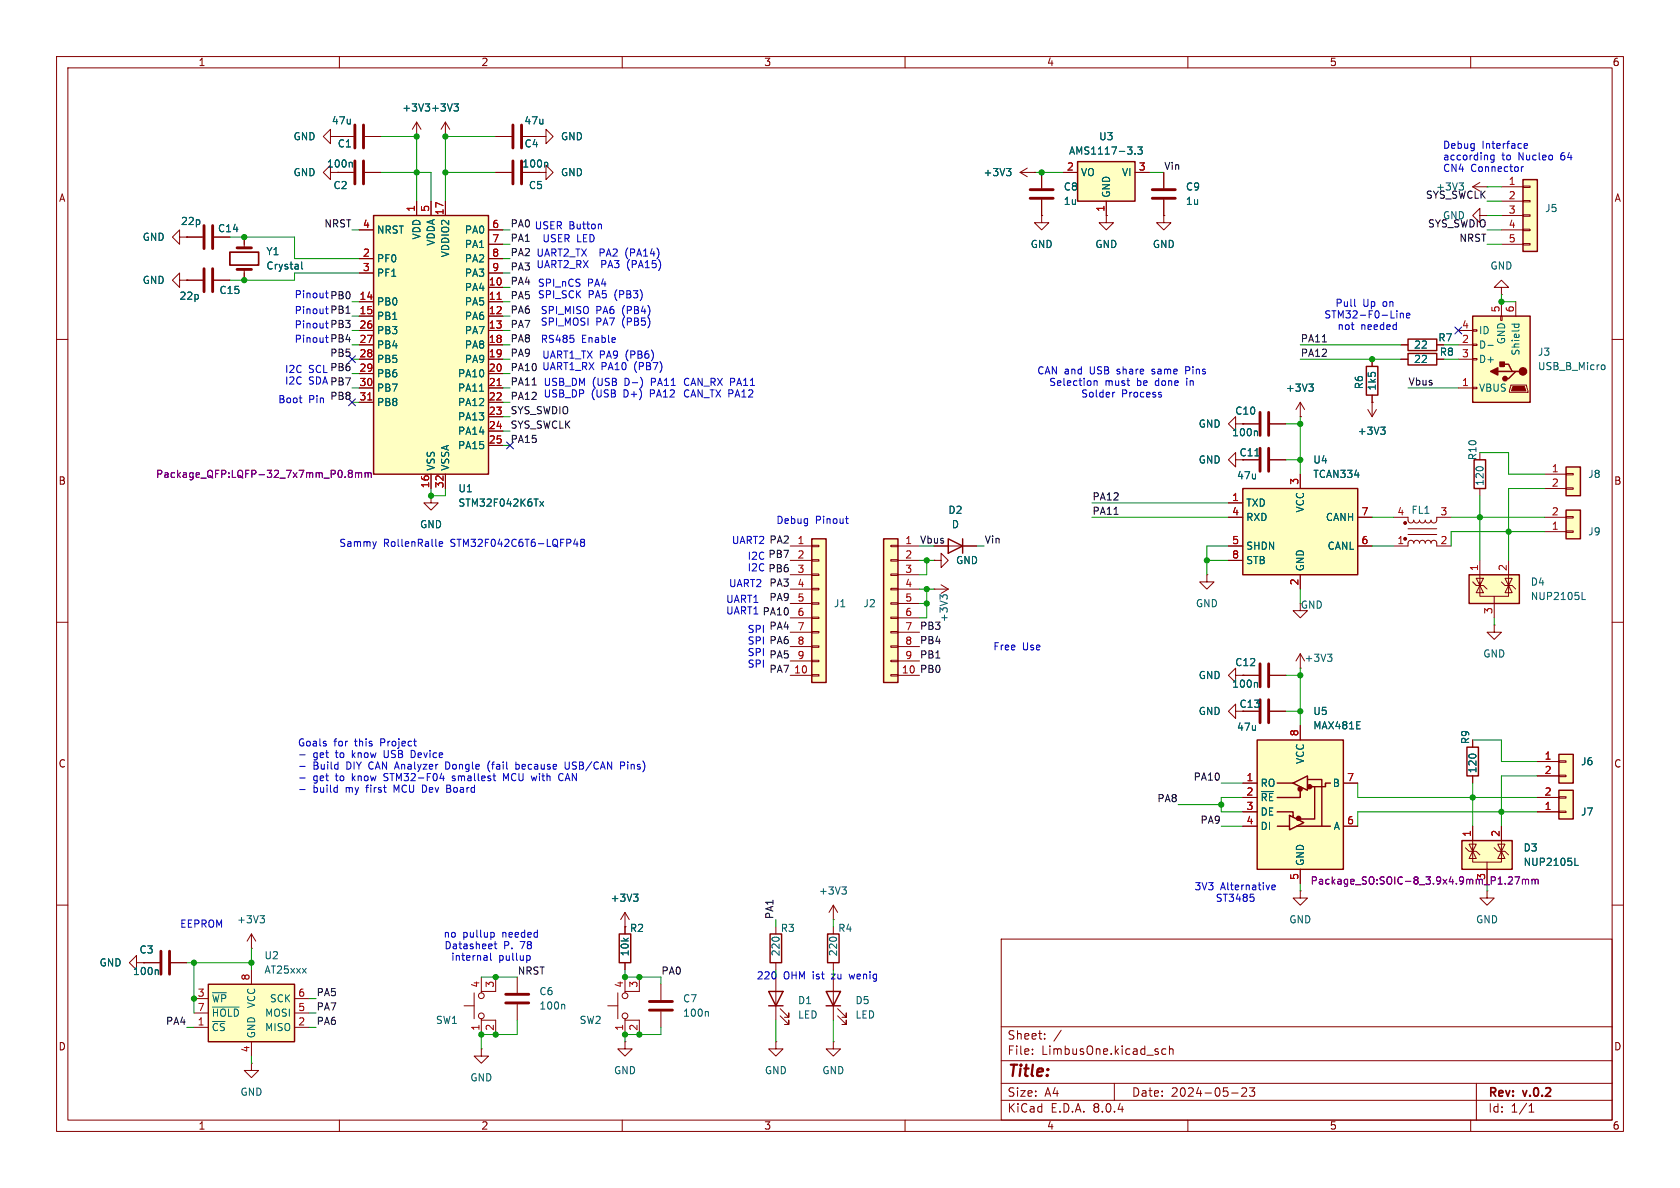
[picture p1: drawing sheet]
<svg xmlns="http://www.w3.org/2000/svg" width="297mm" height="210mm" viewBox="0 0 297 210" stroke-linecap="round" stroke-linejoin="round" font-family="sans-serif">
<g fill="none" stroke="#840000" stroke-width=".18">
<path d="M10 10h277v190h-277zM12 12h273v186h-273zM60 10v2M110 10v2M160 10v2M210 10v2M260 10v2M59.7 24.1h2.8M64.5 24.1h2.8M10 60h2M285 60h2M242.6 63.5v1.3"/>
<path d="M242.6 69.9v1.2M10 110h2M165.1 104.1h.1M165.1 104.1h2.5M166.4 103.4l1.2 .7M167.6 104.1l-1.2 .8M218.4 119.4v1.3l-1.2-1.3 1.2-1.3v1.3h1.3M219.7 119.4h.1M229.9 106.7v1.3h1.2l-1.2 1.2-1.3-1.2h1.3M285 110h2M218.4 125.7v1.3l-1.2-1.3 1.2-1.2v1.2h1.3M224.5 125.7h2.8"/>
<path d="M260.3 137.2v1.2M10 160h2M262.9 157.5v1.3h1.3l-1.3 1.2-1.3-1.2h1.3M285 160h2M110.5 163.8h.1M110.5 161.3l-.8 1.3M110.5 161.3v2.5M110.5 161.3l.8 1.3M177 166h108v32h-108zM60 198v2M110 198v2M160 198v2"/>
<path d="M177 194.5h108M177 191.5h108M177 187.5h108M177 181.5h108M182.5 186.3v.1M182.5 185.5v.1M184.7 183.6v.1M184.7 182.8v.1M187.6 182.1l-1.3 2M197 191.5v3M206.1 185.5l-.4-.1-.3 .3v.4l.1 .2h.6M206.7 185.5l.3-.1 .3 .1 .1 .9"/>
<path d="M206.7 184.9v1.5M210 198v2M217.7 193.2h1.2M219.5 192.4l.6-.1 .2 .1 .1 .3-.9 1.1h.9M220.9 192.3h.9l-.5 .6 .4 .1v.7l-.2 .1h-.4l-.2-.1M260 198v2M261 191.5v6.5M270.3 196.6h.9M270.3 195.5l.4-.4v1.5"/>
</g>
<path d="M166.7 105.6l-.5-.5v.8M166.7 105.4l.2-.3h.3l.3 .3M112 158.1h.8l-.4 .4M112.5 158.5l.3 .3v.3l-.3 .2" fill="none" stroke="#006464" stroke-width=".18"/>
<path d="M62.7 22.1v4.1M64.3 22.1v4.1M222.8 123.7v4.1M224.3 123.7v4.1" fill="none" stroke="#840000" stroke-width=".51"/>
<path d="M241.6 64.8h2v5.1h-2zM259.3 132.1h2.1v5.1h-2.1z" fill="none" stroke="#840000" stroke-width=".25"/>
<path d="M258.4 148.6h8.9v5.1h-8.9z" fill="#ffffc2"/>
<path d="M258.4 148.6h8.9v5.1h-8.9z" fill="none" stroke="#840000" stroke-width=".25"/>
<g fill="none" stroke="#840000" stroke-width=".18">
<path d="M58.4 24.1v-1.2l-1.3 1.2 1.3 1.3v-1.3h1.3M59.7 24.1h.1M76.2 87.6v1.3h1.3l-1.3 1.3-1.3-1.3h1.3M76.2 87.6h.1M259.1 149.9l.6 .6h1.3l.6 .6M260.3 150.5v1.9h5.1v-1.9M260.3 150.5l.7 1.3h-1.3zM260.3 149.9v.6l.7-1.3h-1.3l.6 1.3M260.3 146.1v4.4M262.9 152.4v3.8M264.2 149.9l.6 .6h1.3l.6 .6M264.8 149.2h1.3l-.7 1.3z"/>
<path d="M265.4 150.5l.7 1.3h-1.3zM265.4 146.1v4.4"/>
</g>
<path d="M278.4 153h.6" fill="none" stroke="#006464" stroke-width=".18"/>
<path d="M156.2 95.3h2.5v25.4h-2.5z" fill="#ffffc2"/>
<g fill="none" stroke="#840000" stroke-width=".18">
<path d="M260.3 33l1.3 .8M260.3 33h2.6M261.6 32.3l-1.3 .7M262.9 33h.1M31.7 41.9v-1.3l-1.2 1.3 1.2 1.3v-1.3h1.3M31.7 49.5v-1.2l-1.2 1.2 1.2 1.3v-1.3h1.3M33 41.9h.1M33 49.5h.1M157.5 98.9h1.2v.3h-1.2zM157.5 96.4h1.2v.2h-1.2zM158.7 96.5h3.9M158.7 99.1h3.9"/>
<path d="M157.5 119.3h1.2v.2h-1.2zM157.5 116.7h1.2v.3h-1.2zM157.5 114.2h1.2v.2h-1.2zM157.5 111.6h1.2v.3h-1.2zM157.5 109.1h1.2v.2h-1.2zM157.5 106.6h1.2v.2h-1.2zM157.5 104h1.2v.3h-1.2zM157.5 101.5h1.2v.2h-1.2zM158.7 119.4h3.9M158.7 101.6h3.9M158.7 104.1h3.9M158.7 106.7h3.9"/>
<path d="M158.7 109.2h3.9M158.7 111.8h3.9M158.7 114.3h3.9M158.7 116.8h3.9M82 177.8h1.8M83.8 175.5v4.6M85.1 172.7v2.6M87.6 172.7v2.6h-2.5v.2M85.1 180.1v.2h2.5v2.6M85.1 180.3v2.6"/>
<circle cx="85.1" cy="179.6" r=".51"/>
<circle cx="85.1" cy="176" r=".51"/>
</g>
<path d="M156.2 95.3h2.5v25.4h-2.5z" fill="none" stroke="#840000" stroke-width=".25"/>
<path d="M257.9 32.3h.8l-.4 .5M258.5 32.8l.2 .3v.3" fill="none" stroke="#006464" stroke-width=".18"/>
<path d="M260.3 55.9h10.2v15.2h-10.2z" fill="#ffffc2"/>
<path d="M260.3 55.9h10.2v15.2h-10.2zM264.8 65.7h2.5M265.4 64.4h1.3l.6 1.3h.7M268.6 65.7h-.6l-1.3 1.2h-.6" fill="none" stroke="#840000" stroke-width=".25"/>
<g fill="#840000" stroke="#840000" stroke-width=".25">
<path d="M263.5 65.7l1.3-.7v1.3z"/>
<path d="M265.2 64h.7v.8h-.7z"/>
<circle cx="269.2" cy="65.7" r=".63"/>
<circle cx="266.1" cy="66.9" r=".38"/>
</g>
<g fill="none" stroke="#840000" stroke-width=".18">
<path d="M257.8 58.4h2.5M260.3 58.3h.8v.2h-.8zM265.3 55.9h.3v.7h-.3zM265.4 50.8h1.3l-1.3-1.3-1.2 1.3h1.2v1.3M265.4 52.1h.1M265.4 53.3v2.6M268 53.3v2.6M257.8 68.6h2.5M257.8 61h2.5M257.8 63.5h2.5M260.3 60.8h.8v.3h-.8zM260.3 63.4h.8v.2h-.8z"/>
<path d="M260.3 68.5h.8v.2h-.8zM267.1 68.1h2.8l.2 1.2h-3.3z"/>
</g>
<path d="M267.5 68.3h2l.2 .8h-2.5z" fill="#840000" stroke="#840000" stroke-width=".18"/>
<path d="M267.3 57.3h1.2M267.8 57.3l-.1 .4M268.5 57.3v.4M263 61.1h1M283.3 64.5l.3 .1 .1 .1v.5l-.4 .1" fill="none" stroke="#006464" stroke-width=".18"/>
<path d="M222.2 130.8h15.3v22.9h-15.3z" fill="#ffffc2"/>
<g fill="none" stroke="#840000" stroke-width=".25">
<path d="M248.9 62.5h5.1v2h-5.1zM222.2 130.8h15.3v22.9h-15.3zM225.8 138.4h2.8M228.6 138.4l2.5-1.2v2.5zM229.9 139.7v1.3h-4.1M231.1 137.8h2.6v8.3M232.4 139.1v5.7h-2.5M235.2 138.4h-.9v.7h-2.5M225.8 143.5h2.8v.6M225.8 146.1h2.2M228 144.1l2.5 1.3-2.5 1.3zM228.6 144.2v.2"/>
<path d="M229.2 146.1h6"/>
</g>
<g fill="#840000" stroke="#840000" stroke-width=".25">
<circle cx="229.6" cy="144.7" r=".36"/>
<circle cx="229.8" cy="139.5" r=".36"/>
<circle cx="231.5" cy="139.1" r=".36"/>
</g>
<g fill="none" stroke="#840000" stroke-width=".18">
<path d="M261.6 38.1v-1.3l-1.3 1.3 1.3 1.3v-1.3h1.3M262.9 38.1h.1M247.6 63.5h1.3M219.7 138.4h2.5M229.9 128.3v2.5M231.1 137.8h.1M237.5 138.4h2.5M219.7 141h2.5M219.7 143.5h2.5M219.7 146.1h2.5M229.9 153.7v2.5M237.5 146.1h2.5"/>
<path d="M44.4 167.6h.1M44.4 165.1l-.7 1.3M44.4 165.1v2.5M44.4 165.1l.8 1.3"/>
</g>
<path d="M267.1 155l.3 .3-.1 .3-.7 .7h.8M267.8 155h.9l-.6 1.3M269.1 155.4v.9M269.1 155.6l.4-.2 .2 .2M269.7 155.6l.2-.2 .3 .1v.8M269.7 155.6v.7M270.8 155.6l.4-.2 .2 .2M270.8 155.4v.9M271.4 155.6l.2-.2 .3 .1v.8M271.4 155.6v.7" fill="none" stroke="#840084" stroke-width=".18"/>
<path d="M46 161.9h.7l-.4 .5M46.5 162.4l.2 .2v.3l-.2 .2" fill="none" stroke="#006464" stroke-width=".18"/>
<path d="M36.8 174h15.3v10.2h-15.3z" fill="#ffffc2"/>
<path d="M36.8 174h15.3v10.2h-15.3z" fill="none" stroke="#840000" stroke-width=".25"/>
<path d="M34.3 176.5h2.5M34.3 179.1h2.5M44.4 171.5v2.5M52.1 176.5h2.5M52.1 179.1h2.5M34.3 181.6h2.5M44.4 184.2v2.5M52.1 181.6h2.5" fill="none" stroke="#840000" stroke-width=".18"/>
<path d="M37.6 175.5h2.4M37.6 178h4.7" fill="none" stroke="#006464" stroke-width=".18"/>
<path d="M259.7 101.6h8.9v5.1h-8.9z" fill="#ffffc2"/>
<path d="M248.9 59.9h5.1v2.1h-5.1zM259.7 101.6h8.9v5.1h-8.9z" fill="none" stroke="#840000" stroke-width=".25"/>
<g fill="none" stroke="#840000" stroke-width=".18">
<path d="M73.7 24.1h.1M73.7 21.6l-.8 1.3M73.7 21.6v2.5M73.7 21.6l.7 1.3M78.7 24.1h.1M78.7 21.6l.8 1.3M78.7 21.6v2.5M78.7 21.6l-.7 1.3M87.6 30.5h2.8M92.5 30.5h2.7M95.2 24.1h1.3v1.3l1.3-1.3-1.3-1.2v1.2M95.2 24.1h.1"/>
<path d="M95.2 30.5h1.3v1.3l1.3-1.3-1.3-1.3v1.3M95.2 30.5h.1M229.9 73.7h.1M229.9 71.1v2.6M229.9 71.1l-.8 1.3M229.9 71.1l.7 1.3M247.6 61h1.3M246.4 91.4h2.5l.1 .8 .4 .3 .4-.2 .1-.4 .2 .4 .3 .1 .4-.1 .2-.4 .1 .4 .3 .1 .4-.1 .2-.4 .1 .3 .2 .2h.5l.2-.5 .2 .4 .4 .1 .4-.2v-.8h2.5M248.9 93.5h5.1M248.9 94.5h5.1M254 96l-.2-.3-.3-.2-.3 .1-.2 .4-.1-.3-.3-.2-.5 .1-.1 .4-.1-.3-.3-.2-.4 .1-.2 .4-.2-.4-.4-.1-.3 .2-.2 .3-.1-.3-.4-.2-.4 .3-.1 .7h-2.5M254 96.5h2.5"/>
<path d="M261.6 99.1v4.4M266.7 99.1v4.4M213.4 101.6v1.3h1.2l-1.2 1.2-1.3-1.2h1.3M213.4 101.6h.1M219.7 119.4h2.8M224.5 119.4h2.8M229.9 118.1h.1M229.9 115.6l-.8 1.2M229.9 115.6v2.5M229.9 115.6l.7 1.2M260.3 102.9l.7 .6h1.3l.6 .6M261.6 103.5v1.9h5.1v-1.9"/>
<path d="M261.6 103.5l.7 1.3h-1.3zM261.6 102.9v.6l.7-1.3h-1.3l.6 1.3M264.2 110.5v1.3h1.2l-1.2 1.2-1.3-1.2h1.3M264.2 110.5h.1M264.2 105.4v3.8M265.4 102.9l.7 .6h1.2l.7 .6M266.1 102.2h1.2l-.6 1.3zM266.7 103.5l.6 1.3h-1.2z"/>
</g>
<path d="M80.3 18.4h.7l-.4 .4M80.8 18.8l.2 .3v.3l-.2 .2M96.6 28.7l.2 .2v.6M231.4 67.9h.8l-.5 .5M231.9 68.4l.3 .2v.3l-.3 .3M234.7 115.6h.8l-.5 .5M235.2 116.1l.3 .3v.3l-.3 .2M279.7 106h.6M222.1 120.6l.2 .2v.7" fill="none" stroke="#006464" stroke-width=".18"/>
<path d="M90.7 28.4v4.1M92.2 28.4v4.1M222.8 117.3v4.1M224.3 117.3v4.1" fill="none" stroke="#840000" stroke-width=".51"/>
<g fill="#840000" stroke="#840000" stroke-width=".18">
<circle cx="248.4" cy="95.2" r=".25"/>
<circle cx="248.4" cy="92.5" r=".25"/>
</g>
<path d="M276.9 90.2h2.5v5.1h-2.5z" fill="#ffffc2"/>
<path d="M273 94h3.9M273 91.4h3.9M276.9 91.3h1.2v.3h-1.2zM276.9 93.9h1.2v.2h-1.2z" fill="none" stroke="#840000" stroke-width=".18"/>
<path d="M276.9 90.2h2.5v5.1h-2.5z" fill="none" stroke="#840000" stroke-width=".25"/>
<path d="M276.9 82.6h2.5v5h-2.5z" fill="#ffffc2"/>
<g fill="none" stroke="#840000" stroke-width=".18">
<path d="M58.4 30.5v-1.3l-1.3 1.3 1.3 1.3v-1.3h1.3M59.7 30.5h.1M59.7 30.5h2.8M64.5 30.5h2.8M87.6 24.1h2.8M92.5 24.1h2.7M180.3 30.5h2.6M180.3 30.5l1.3 .7M181.6 29.7l-1.3 .8M182.9 30.5h.1M184.1 38.1v1.3h1.3l-1.3 1.2-1.2-1.2h1.2M184.1 38.1h.1"/>
<path d="M218.4 74.9v1.3l-1.2-1.3 1.2-1.2v1.2h1.3M219.7 74.9h.1M219.7 74.9h2.8M224.5 74.9h2.8M165.1 99.1h1.3v-1.3l1.2 1.3-1.2 1.2v-1.2M165.1 99.1h.1M218.4 81.3v1.3l-1.2-1.3 1.2-1.3v1.3h1.3M224.5 81.3h2.8M273 83.8h3.9M273 86.4h3.9M276.9 86.2h1.2v.3h-1.2zM276.9 83.7h1.2v.2h-1.2z"/>
<path d="M137.2 163.8v1.3M137.2 170.2v1.3M147.3 162.6h.1M147.3 160l-.7 1.3M147.3 160v2.6M147.3 163.8v1.3M147.3 170.2v1.3M147.3 160l.8 1.3"/>
</g>
<path d="M276.9 82.6h2.5v5h-2.5zM136.1 165.1h2.1v5.1h-2.1zM146.3 165.1h2v5.1h-2z" fill="none" stroke="#840000" stroke-width=".25"/>
<path d="M62.7 28.4v4.1M64.3 28.4v4.1M90.7 22.1v4.1M92.2 22.1v4.1M222.8 72.9v4.1M222.8 79.2v4.1M224.3 72.9v4.1M224.3 79.2v4.1" fill="none" stroke="#840000" stroke-width=".51"/>
<path d="M62.1 28.7l.2 .2v.6M177.9 29.8h.8l-.4 .5M178.5 30.3l.2 .2v.3l-.2 .3M222.1 76.2l.2 .2v.6M221.9 80.6h.7M148.8 156.8h.8l-.4 .5M149.4 157.3l.2 .2v.3l-.2 .3" fill="none" stroke="#006464" stroke-width=".18"/>
<path d="M143.5 95.3h2.5v25.4h-2.5z" fill="#ffffc2"/>
<g fill="none" stroke="#840000" stroke-width=".18">
<path d="M184.1 30.5v2.8M184.1 35.3v2.8M195.6 38.1v1.3h1.2l-1.2 1.2-1.3-1.2h1.3M195.6 38.1h.1M205.7 38.1v1.3h1.3l-1.3 1.2-1.2-1.2h1.2M205.7 38.1h.1M205.7 30.5v2.8M205.7 35.3v2.8M139.7 96.5h3.8M139.7 99.1h3.8M143.5 98.9h1.3v.3h-1.3zM143.5 96.4h1.3v.2h-1.3z"/>
<path d="M139.7 119.4h3.8M139.7 101.6h3.8M139.7 104.1h3.8M139.7 106.7h3.8M139.7 109.2h3.8M139.7 111.8h3.8M139.7 114.3h3.8M139.7 116.8h3.8M143.5 119.3h1.3v.2h-1.3zM143.5 116.7h1.3v.3h-1.3zM143.5 114.2h1.3v.2h-1.3zM143.5 111.6h1.3v.3h-1.3z"/>
<path d="M143.5 109.1h1.3v.2h-1.3zM143.5 106.6h1.3v.2h-1.3zM143.5 104h1.3v.3h-1.3zM143.5 101.5h1.3v.2h-1.3z"/>
</g>
<path d="M143.5 95.3h2.5v25.4h-2.5z" fill="none" stroke="#840000" stroke-width=".25"/>
<path d="M182.1 35.1h4.1M182.1 33.5h4.1M203.7 35.1h4.1M203.7 33.5h4.1" fill="none" stroke="#840000" stroke-width=".51"/>
<path d="M190.5 28.6h10.2v7h-10.2z" fill="#ffffc2"/>
<path d="M190.5 28.6h10.2v7h-10.2z" fill="none" stroke="#840000" stroke-width=".25"/>
<path d="M188 30.5h2.5M195.6 35.6v2.5M200.7 30.5h2.5M24.1 170.2v1.3l-1.2-1.3 1.2-1.3v1.3h1.3M25.4 170.2h.1" fill="none" stroke="#840000" stroke-width=".18"/>
<path d="M200.7 27.1v.1M201.1 26h.8l-.4 .5 .4 .1v.5l-.2 .1-.6-.1" fill="none" stroke="#006464" stroke-width=".18"/>
<path d="M219.7 86.4h20.3v15.2h-20.3z" fill="#ffffc2"/>
<path d="M219.7 86.4h20.3v15.2h-20.3zM260.6 81.3h2v5.1h-2zM146 175.3h2.6l-1.3 2.5zM146 177.8h2.6" fill="none" stroke="#840000" stroke-width=".25"/>
<g fill="none" stroke="#840000" stroke-width=".18">
<path d="M43.2 41.9v1.9M43.2 47.6v1.9M241.8 72.4l.8 1.3M242.6 71.1h.1M242.6 71.1v2.6M243.3 72.4l-.7 1.3M217.2 88.9h2.5M217.2 91.4h2.5M217.2 96.5h2.5M217.2 99.1h2.5M229.9 83.8v2.6M240 91.4h2.6"/>
<path d="M240 96.5h2.6M261.6 86.4v1.2M229.9 101.6v2.5M229.9 157.5v1.3h1.2l-1.2 1.2-1.3-1.2h1.3M229.9 157.5h.1M25.4 170.2h2.8M30.2 170.2h2.8M147.3 172.7v7.6M148.1 179.6l1.5 1.5v-.8v.8h-.8M148.1 178.3l1.5 1.5v-.7v.7h-.8M44.4 188v1.2h1.3l-1.3 1.3-1.2-1.3h1.2M44.4 188h.1"/>
<path d="M85.1 185.4v1.3h1.3l-1.3 1.3-1.3-1.3h1.3M85.1 185.4h.1"/>
</g>
<path d="M41.9 43.8h2.5M41.9 47.6h2.5M28.4 168.1v4.1M30 168.1v4.1" fill="none" stroke="#840000" stroke-width=".51"/>
<path d="M53.3 46.3v1.1l.2 .2M244.1 75.5h.8l-.5 .5M244.6 76l.3 .2v.3l-.3 .3M27.8 171.4l.2 .2v.7" fill="none" stroke="#006464" stroke-width=".18"/>
<path d="M40.6 44.6h5.1v2.3h-5.1z" fill="none" stroke="#840000" stroke-width=".3"/>
<path d="M66 38.1h20.4v45.7h-20.4z" fill="#ffffc2"/>
<path d="M66 38.1h20.4v45.7h-20.4z" fill="none" stroke="#840000" stroke-width=".25"/>
<g fill="none" stroke="#840000" stroke-width=".18">
<path d="M73.7 35.6v2.5M76.2 35.6v2.5M78.7 35.6v2.5M33 41.9h2.8M33 49.5h2.8M37.8 41.9h2.8M37.8 49.5h2.8M63.5 53.3h2.5M63.5 55.9h2.5M63.5 58.4h2.5M63.5 45.7h2.5M63.5 48.3h2.5"/>
<path d="M63.5 40.6h2.5M86.4 50.8h2.5M86.4 53.3h2.5M86.4 55.9h2.5M86.4 58.4h2.5M86.4 45.7h2.5M86.4 48.3h2.5M86.4 40.6h2.5M86.4 43.2h2.5M63.5 61h2.5M63.5 63.5h2.5M63.5 66h2.5"/>
<path d="M63.5 68.6h2.5M63.5 71.1h2.5M86.4 61h2.5M86.4 63.5h2.5M86.4 66h2.5M86.4 68.6h2.5M86.4 71.1h2.5M86.4 73.7h2.5M86.4 76.2h2.5M86.4 78.7h2.5M76.2 83.8v2.6M78.7 83.8v2.6"/>
</g>
<path d="M87.9 52.9h.7M65 70.7h.7M87.9 68.2h.7" fill="none" stroke="#a90000" stroke-width=".18"/>
<path d="M84.8 69.2h.7M95.4 88.6l.7 .9M96.1 88.6l-.7 .9" fill="none" stroke="#006464" stroke-width=".18"/>
<path d="M61.8 83.7l-.2-.3 .2-.3h.3l.2 .3-.2 .3M61.8 83.7l-.2 .2v.4l.2 .1 .4-.1 .1-.1-.1-.4-.1-.1M61.8 83.7h.3M62.8 83.6v.8M62.8 83.7l.4-.1 .2 .1M63.4 83.7l.2-.1h.3v.8M63.4 83.7v.7M64.5 83.7l.4-.1 .2 .1M64.5 83.6v.8M65.1 83.7l.2-.1h.3v.8M65.1 83.7v.7" fill="none" stroke="#840084" stroke-width=".18"/>
<path d="M36.1 39.9v4M37.6 39.9v4M36.1 47.5v4.1M37.6 47.5v4.1" fill="none" stroke="#840000" stroke-width=".51"/>
<path d="M269.2 31.8h2.6v12.7h-2.6z" fill="#ffffc2"/>
<g fill="none" stroke="#840000" stroke-width=".18">
<path d="M265.4 33h3.8M265.4 35.6h3.8M265.4 38.1h3.8M269.2 38h1.3v.2h-1.3zM269.2 35.4h1.3v.3h-1.3zM269.2 32.9h1.3v.2h-1.3zM265.4 40.6h3.8M265.4 43.2h3.8M269.2 43.1h1.3v.2h-1.3zM269.2 40.5h1.3v.3h-1.3zM91.4 172.7v2.8M91.4 177.5v2.8"/>
<path d="M107.4 177.8h1.8M109.2 175.5v4.6M110.5 172.7v2.6M113 172.7v2.6h-2.5v.2M110.5 180.1v.2h2.5v2.6M110.5 180.3v2.6M147.3 184.2v1.2h1.3l-1.3 1.3-1.3-1.3h1.3M147.3 184.2h.1"/>
<circle cx="110.5" cy="179.6" r=".51"/>
<circle cx="110.5" cy="176" r=".51"/>
</g>
<path d="M269.2 31.8h2.6v12.7h-2.6z" fill="none" stroke="#840000" stroke-width=".25"/>
<path d="M89.4 177.3h4.1M89.4 175.8h4.1" fill="none" stroke="#840000" stroke-width=".51"/>
<path d="M99.7 177.5l.1 .2v.7" fill="none" stroke="#006464" stroke-width=".18"/>
<path d="M275.6 139.7h2.5v5.1h-2.5z" fill="#ffffc2"/>
<path d="M271.8 143.5h3.8M271.8 141h3.8M275.6 140.8h1.3v.3h-1.3zM275.6 143.4h1.3v.2h-1.3z" fill="none" stroke="#840000" stroke-width=".18"/>
<path d="M275.6 139.7h2.5v5.1h-2.5z" fill="none" stroke="#840000" stroke-width=".25"/>
<path d="M275.6 133.4h2.5v5h-2.5z" fill="#ffffc2"/>
<g fill="none" stroke="#840000" stroke-width=".18">
<path d="M59.7 30.5h.1M59.7 24.1h.1M59.7 30.5h2.8M59.7 24.1h2.8M64.5 30.5h2.8M64.5 24.1h2.8M73.7 24.1h.1M73.7 35.6v2.5M76.2 35.6v2.5M78.7 24.1h.1M78.7 35.6v2.5M87.6 30.5h2.8"/>
<path d="M87.6 24.1h2.8M92.5 30.5h2.7M92.5 24.1h2.7M95.2 24.1h.1M95.2 30.5h.1M182.9 30.5h.1M184.1 38.1h.1M184.1 30.5v2.8M184.1 35.3v2.8M188 30.5h2.5M195.6 38.1h.1M195.6 35.6v2.5"/>
<path d="M200.7 30.5h2.5M205.7 38.1h.1M205.7 30.5v2.8M205.7 35.3v2.8M33 41.9h.1M33 49.5h.1M33 41.9h2.8M33 49.5h2.8M37.8 41.9h2.8M37.8 49.5h2.8M43.2 41.9v1.3M43.2 48.3v1.2"/>
<path d="M63.5 53.3h2.5M63.5 55.9h2.5M63.5 58.4h2.5M63.5 45.7h2.5M63.5 48.3h2.5M63.5 40.6h2.5M86.4 50.8h2.5M86.4 53.3h2.5M86.4 55.9h2.5M86.4 58.4h2.5M86.4 45.7h2.5M86.4 48.3h2.5"/>
<path d="M86.4 40.6h2.5M86.4 43.2h2.5M63.5 61h2.5M63.5 63.5h2.5M63.5 66h2.5M63.5 68.6h2.5M63.5 71.1h2.5M86.4 61h2.5M86.4 63.5h2.5M86.4 66h2.5M86.4 68.6h2.5M86.4 71.1h2.5"/>
<path d="M86.4 73.7h2.5M86.4 76.2h2.5M86.4 78.7h2.5M219.7 74.9h.1M219.7 74.9h2.8M224.5 74.9h2.8M229.9 73.7h.1M242.6 71.1h.1M242.6 63.5v1.3M242.6 69.9v1.2M247.6 61h1.3M247.6 63.5h1.3"/>
<path d="M76.2 87.6h.1M76.2 83.8v2.6M78.7 83.8v2.6M165.1 99.1h.1M165.1 96.5h7.6M217.2 96.5h2.5M217.2 88.9h2.5M217.2 91.4h2.5M217.2 99.1h2.5M224.5 81.3h2.8M229.9 83.8v2.6M240 96.5h2.6"/>
<path d="M240 91.4h2.6M219.7 119.4h.1M219.7 119.4h2.8M224.5 119.4h2.8M229.9 101.6v2.5M219.7 138.4h2.5M224.5 125.7h2.8M229.9 128.3v2.5M237.5 138.4h2.5M260.3 137.2v1.2M271.8 134.6h3.8M271.8 137.2h3.8"/>
<path d="M275.6 137h1.3v.3h-1.3zM275.6 134.5h1.3v.2h-1.3zM219.7 143.5h2.5M219.7 141h2.5M219.7 146.1h2.5M229.9 153.7v2.5M237.5 146.1h2.5M260.3 146.1v2.5M262.9 153.7v2.5M265.4 146.1v2.5M271.8 143.5h3.8M271.8 141h3.8"/>
<path d="M25.4 170.2h.1M25.4 170.2h2.8M30.2 170.2h2.8M110.5 163.8h.1M110.5 163.8v1.3M110.5 170.2v1.3M116.8 174v2.8M116.8 178.8v2.8M137.2 172.7v7.6M137.9 179.6l1.5 1.5v-.8v.8h-.7M137.9 178.3l1.5 1.5v-.7v.7h-.7M110.5 184.2v1.2h1.3l-1.3 1.3-1.3-1.3h1.3"/>
<path d="M110.5 184.2h.1M137.2 184.2v1.2h1.2l-1.2 1.3-1.3-1.3h1.3M137.2 184.2h.1"/>
</g>
<path d="M167.6 95.3l2.6 1.2-2.6 1.3zM170.2 95.3v2.5M275.6 133.4h2.5v5h-2.5zM109.5 165.1h2v5.1h-2zM135.9 175.3h2.5l-1.2 2.5zM135.9 177.8h2.5" fill="none" stroke="#840000" stroke-width=".25"/>
<path d="M114.8 178.6h4.1M114.8 177h4.1" fill="none" stroke="#840000" stroke-width=".51"/>
<g fill="none" stroke="#006464" stroke-width=".18">
<path d="M80.3 18.4h.7l-.4 .4M80.8 18.8l.2 .3v.3l-.2 .2M62.1 28.7l.2 .2v.6M96.6 28.7l.2 .2v.6M177.9 29.8h.8l-.4 .5M178.5 30.3l.2 .2v.3l-.2 .3M200.7 27.1v.1M201.1 26h.8l-.4 .5 .4 .1v.5l-.2 .1-.6-.1M53.3 46.3v1.1l.2 .2M84.8 69.2h.7M222.1 76.2l.2 .2v.6M231.4 67.9h.8l-.5 .5"/>
<path d="M231.9 68.4l.3 .2v.3l-.3 .3M244.1 75.5h.8l-.5 .5M244.6 76l.3 .2v.3l-.3 .3M95.4 88.6l.7 .9M96.1 88.6l-.7 .9M221.9 80.6h.7M222.1 120.6l.2 .2v.7M112 158.1h.8l-.4 .4M112.5 158.5l.3 .3v.3l-.3 .2M278.4 153h.6M27.8 171.4l.2 .2v.7M125.1 178.8l.1 .2v.6"/>
</g>
<path d="M94.1 68.1h.7M233.8 60.4h.7M197 90.9h.7" fill="none" stroke="#0f0f0f" stroke-width=".18"/>
<g fill="none" stroke="#0000c2" stroke-width=".18">
<path d="M106.1 39.6l.2 .2v.7M263.6 28.6l.1 .1M264.1 27.4v1.1l-.2 .2M264.1 27.5l-.3-.1-.3 .3 .1 .5h.5M269 29.5v.8M269.3 29.5l-.3 .2M269.4 25.8l.7-.1-.1-.3h-.4l-.2 .2 .1 .6h.5M57.5 54.6h.5M57.5 51.8h.5M57.5 59.7h.5M57.5 57.1h.5M57.7 51.4v1.1l.2 .2"/>
<path d="M57.7 54.2v1.1l.2 .1M57.7 56.7v1.1l.2 .2M57.7 59.3v1l.2 .2M101.4 59.9v.5M239.5 52.9v1.1l.2 .2M246.9 55.4v.8M247.6 55.4v.8M247.6 55.5l.1-.1h.3l.1 .8M248.6 55.8l.6-.1v-.3h-.4l-.2 .1 .1 .6h.5M52.9 70.3h.5M53.2 71.2h.2M113.4 66.9l.2 .6-.2 .9"/>
<path d="M193.4 67.3v.8M193.4 67.4l.2-.1 .3 .1 .1 .7M197.1 69.3l-.3 .2M205.2 69.8l.2 .2-.2 .2M205.2 69.3l.1 .1M209.6 65.5h.5M210.1 64.8h-.5v1.3M66.5 95.7l-.3 .9M77.6 96.2l.7-.1-.1-.3-.4-.1-.2 .2 .1 .6h.5M101.7 95.3l-.3 .9h.8M102 95.7v.9M102.9 95.9l-.3 .2 .1 .4 .2 .1h.2l.2-.2v-.3l-.2-.2"/>
<path d="M102.9 95.9l-.3-.3 .3-.3 .3 .1 .1 .2-.2 .3M102.9 95.9h.2M149.5 91.7h.5M149.7 92.5h.3M53 133.4h.9M53 135.5h.9M53 137.5h.9M53 139.6h.9M59.5 139.2l.1 .1M59.6 138.8v1.3M59.6 140l-.1 .1M72.7 132.7v1.2h.3"/>
<path d="M77.8 137.6h.8M78.4 137.2v.8M78.8 134.7v1.3h.3M79 138.8h.4M79 139.4h.4M80 137.9l.1 .1M80 137.2v.2l.1 .2M86.6 134.5a1.46 1.46 0 0 0 0 1.9M89.4 137.6l-.4-.9v1.3M91.2 134.7v1.3M91.2 135.2l.4-.1 .1 .1M91.7 135.8l-.1 .2-.4-.1"/>
<path d="M99 136.8a.61 .61 0 0 0-.2 .8 .61 .61 0 0 0 .7 .3M99.3 136.7l.2 .2M99.9 134.7v1l.3 .3h.2l.2-.3v-1M109.7 135.4l.6-.1 .1-.2v-.3l-.7-.1v1.3M79 140.1h.5M221.5 158.6l.2 .2v.3l-.2 .2M224.9 156.9l.6-.1-.1-.3-.4-.1-.1 .2v.6h.5M85.9 168.9l.2 .2v.7M86.1 169.7l-.4 .1M86.1 169.2l-.4 .1M86.7 168.5v1.1l.2 .2M86.9 164.8l.4 .1 .1 .2-.1 .5-.4 .1"/>
<path d="M87.4 166.9h.4M87.5 166.4v1.1l.3 .2M93.2 168.9h.3l.2 .3v.4l-.5 .2"/>
</g>
<g fill="none" stroke="#009600" stroke-width=".18">
<path d="M67.3 30.5h8.9v5.1M67.3 24.1h6.4v11.5M78.7 30.5h8.9M87.6 24.1h-8.9v11.5M182.9 30.5h5.1M203.2 30.5h2.5M262.9 38.1h2.5M262.9 35.6h2.5M262.9 33h2.5M40.6 41.9h11.5v3.8h11.4M62.2 55.9h1.3M62.2 53.3h1.3"/>
<path d="M62.2 58.4h1.3M62.2 40.6h1.3M63.5 48.3h-11.4v1.2h-11.5M88.9 48.3h1.3M88.9 55.9h1.3M88.9 53.3h1.3M88.9 45.7h1.3M88.9 43.2h1.3M88.9 58.4h1.3M88.9 40.6h1.3M88.9 50.8h1.3M262.9 43.2h2.5"/>
<path d="M262.9 40.6h2.5M265.4 52.1v1.2h2.6M62.2 66h1.3M62.2 68.6h1.3M62.2 71.1h1.3M62.2 63.5h1.3M62.2 61h1.3M88.9 73.7h1.3M88.9 66h1.3M88.9 68.6h1.3M88.9 71.1h1.3M88.9 76.2h1.3"/>
<path d="M88.9 78.7h1.3M88.9 63.5h1.3M88.9 61h1.3M227.3 74.9h2.6M229.9 63.5h17.7M229.9 61h17.7M229.9 73.7v10.1M248.9 68.6h8.9M255.3 63.5h2.5M255.3 61h2.5M76.2 86.4v1.2h2.5v-1.2M162.6 99.1h2.5"/>
<path d="M163.8 99.1v2.5h-1.2M172.7 96.5h1.3M193 88.9h24.2M193 91.4h24.2M213.4 99.1h3.8M217.2 96.5h-3.8v5.1M227.3 81.3h2.6M242.6 91.4h3.8M242.6 96.5h3.8M256.5 91.4h16.5M261.6 80h5.1v3.8h6.3M261.6 87.6v11.5"/>
<path d="M273 86.4h-6.3v12.7M273 94h-16.5v2.5M162.6 104.1h2.5M162.6 106.7h1.2M163.8 104.1v5.1h-1.2M227.3 119.4h2.6M229.9 104.1v2.6M229.9 118.1v10.2M264.2 109.2v1.3M215.9 138.4h3.8M227.3 125.7h2.6M240 138.4v2.6h31.8"/>
<path d="M260.3 130.8h5.1v3.8h6.4M260.3 138.4v7.7M271.8 137.2h-6.4v8.9M208.3 142.2h7.6M215.9 146.1h3.8M219.7 141h-3.8v2.5h3.8M229.9 156.2v1.3M271.8 143.5h-31.8v2.6M33 170.2h11.4M34.3 170.2v8.9M44.4 167.6v3.9M54.6 179.1h1.3"/>
<path d="M54.6 176.5h1.3M85.1 172.7h6.3M110.5 171.5v1.2h6.3v1.3M137.2 162.6v1.2M137.2 171.5v1.2M147.3 162.6v1.2M147.3 171.5v1.2M33 181.6h1.3M44.4 186.7v1.3M54.6 181.6h1.3M91.4 180.3v2.6h-6.3v2.5M116.8 181.6v1.3h-6.3v1.3"/>
<path d="M137.2 180.3v3.9M147.3 180.3v3.9"/>
</g>
<path d="M257.2 57.8l1.2 1.2M258.4 57.8l-1.2 1.2M61.6 62.9l1.2 1.2M61.6 70.5l1.2 1.2M62.8 62.9l-1.2 1.2M62.8 70.5l-1.2 1.2M89.6 78.1l1.2 1.2M90.8 78.1l-1.2 1.2" fill="none" stroke="#000084" stroke-width=".18"/>
<g fill="none" stroke="#840084" stroke-width=".18">
<path d="M61.8 83.7l-.2-.3 .2-.3h.3l.2 .3-.2 .3M61.8 83.7l-.2 .2v.4l.2 .1 .4-.1 .1-.1-.1-.4-.1-.1M61.8 83.7h.3M62.8 83.6v.8M62.8 83.7l.4-.1 .2 .1M63.4 83.7l.2-.1h.3v.8M63.4 83.7v.7M64.5 83.7l.4-.1 .2 .1M64.5 83.6v.8M65.1 83.7l.2-.1h.3v.8M65.1 83.7v.7M267.1 155l.3 .3-.1 .3-.7 .7h.8"/>
<path d="M267.8 155h.9l-.6 1.3M269.1 155.4v.9M269.1 155.6l.4-.2 .2 .2M269.7 155.6l.2-.2 .3 .1v.8M269.7 155.6v.7M270.8 155.6l.4-.2 .2 .2M270.8 155.4v.9M271.4 155.6l.2-.2 .3 .1v.8M271.4 155.6v.7"/>
</g>
<path d="M87.9 52.9h.7M65 70.7h.7M87.9 68.2h.7" fill="none" stroke="#a90000" stroke-width=".18"/>
<g fill="#009600" stroke="#009600" stroke-width=".18">
<circle cx="229.9" cy="74.9" r=".46"/>
<circle cx="184.1" cy="30.5" r=".46"/>
<circle cx="229.9" cy="125.7" r=".46"/>
<circle cx="215.9" cy="142.2" r=".46"/>
<circle cx="265.4" cy="143.5" r=".46"/>
<circle cx="229.9" cy="119.4" r=".46"/>
<circle cx="260.3" cy="141" r=".46"/>
<circle cx="266.7" cy="94" r=".46"/>
<circle cx="213.4" cy="99.1" r=".46"/>
<circle cx="163.8" cy="104.1" r=".46"/>
<circle cx="163.8" cy="106.7" r=".46"/>
<circle cx="163.8" cy="99.1" r=".46"/>
<circle cx="261.6" cy="91.4" r=".46"/>
<circle cx="229.9" cy="81.3" r=".46"/>
<circle cx="265.4" cy="53.3" r=".46"/>
<circle cx="242.6" cy="63.5" r=".46"/>
<circle cx="87.6" cy="182.9" r=".46"/>
<circle cx="87.6" cy="172.7" r=".46"/>
<circle cx="34.3" cy="176.5" r=".46"/>
<circle cx="34.3" cy="170.2" r=".46"/>
<circle cx="78.7" cy="30.5" r=".46"/>
<circle cx="78.7" cy="24.1" r=".46"/>
<circle cx="73.7" cy="30.5" r=".46"/>
<circle cx="73.7" cy="24.1" r=".46"/>
<circle cx="44.4" cy="170.2" r=".46"/>
<circle cx="85.1" cy="182.9" r=".46"/>
<circle cx="113" cy="172.7" r=".46"/>
<circle cx="43.2" cy="49.5" r=".46"/>
<circle cx="43.2" cy="41.9" r=".46"/>
<circle cx="76.2" cy="87.6" r=".46"/>
<circle cx="110.5" cy="172.7" r=".46"/>
<circle cx="110.5" cy="182.9" r=".46"/>
<circle cx="113" cy="182.9" r=".46"/>
</g>
<text font-size="2.8" fill="#840000" x="178" y="190.9">Title:</text>
<g font-size="2.1" fill="#840000">
<text x="178" y="184">Sheet:</text>
<text x="178" y="186.7">File:</text>
<text x="184.1" y="186.7">LimbusOne.kicad_sch</text>
<text x="178" y="196.9">KiCad</text>
<text x="178" y="194.1">Size:</text>
<text x="184.7" y="194.1">A4</text>
<text x="185.7" y="196.9">E.D.A.</text>
<text x="193.3" y="196.9">8.0.4</text>
<text x="200" y="194.1">Date:</text>
<text x="207" y="194.1">2024-05-23</text>
<text x="263" y="194.3">Rev:</text>
<text x="263" y="196.9">Id:</text>
<text x="267.1" y="196.9">1/1</text>
<text x="269.4" y="194.3">v.0.2</text>
</g>
<g font-size="1.8" fill="#840000">
<text x="35" y="11.9">1</text>
<text x="85" y="11.9">2</text>
<text x="135" y="11.9">3</text>
<text x="185" y="11.9">4</text>
<text x="235" y="11.9">5</text>
<text x="285" y="11.9">6</text>
<text x="10.3" y="35.9">A</text>
<text x="285.3" y="35.9">A</text>
<text x="254.2" y="60.6">R7</text>
<text x="254.4" y="63.1">R8</text>
<text x="219" y="80.9">C11</text>
<text x="10.3" y="85.9">B</text>
<text x="285.3" y="85.9">B</text>
<text x="219" y="125.3">C13</text>
<text x="259.9" y="131.6" transform="rotate(-90 259.9 131.6)">R9</text>
<text x="10.3" y="135.9">C</text>
<text x="285.3" y="135.9">C</text>
<text x="10.3" y="185.9">D</text>
<text x="285.3" y="185.9">D</text>
<text x="35" y="199.9">1</text>
<text x="85" y="199.9">2</text>
<text x="135" y="199.9">3</text>
<text x="185" y="199.9">4</text>
<text x="235" y="199.9">5</text>
<text x="285" y="199.9">6</text>
</g>
<g font-size="1.8" fill="#006464">
<text x="58.6" y="22.2">47u</text>
<text x="71" y="19.9">+3V3 +3V3</text>
<text x="92.6" y="22.2">47u</text>
<text x="51.8" y="25">GND</text>
<text x="57.7" y="29.8">100n</text>
<text x="59.6" y="26.3">C1</text>
<text x="92.3" y="29.8">100n</text>
<text x="92.6" y="26.3">C4</text>
<text x="99.1" y="25">GND</text>
<text x="188.9" y="27.5">AMS1117-3.3</text>
<text x="194.2" y="25">U3</text>
<text x="51.8" y="31.3">GND</text>
<text x="58.9" y="33.6">C2</text>
<text x="93.4" y="33.6">C5</text>
<text x="99.1" y="31.3">GND</text>
<text x="173.8" y="31.3">+3V3</text>
<text x="188" y="33.9">C8</text>
<text x="191" y="31.3">VO</text>
<text x="196.4" y="35.1" transform="rotate(-90 196.4 35.1)">GND</text>
<text x="198.3" y="31.3">VI</text>
<text x="209.6" y="33.9">C9</text>
<text x="31.9" y="40">22p</text>
<text x="38.4" y="41.2">C14</text>
<text x="66.5" y="41.5">NRST</text>
<text x="82.1" y="41.5">PA0</text>
<text x="188" y="36.4">1u</text>
<text x="209.6" y="36.4">1u</text>
<text x="273.1" y="37.7">J5</text>
<text x="25.1" y="42.8">GND</text>
<text x="47" y="45.3">Y1</text>
<text x="47" y="47.9">Crystal</text>
<text x="66.5" y="46.6">PF0</text>
<text x="74.5" y="42.4" transform="rotate(-90 74.5 42.4)">VDD</text>
<text x="77.1" y="43.5" transform="rotate(-90 77.1 43.5)">VDDA</text>
<text x="79.6" y="45.6" transform="rotate(-90 79.6 45.6)">VDDIO2</text>
<text x="82.1" y="44">PA1</text>
<text x="82.1" y="46.6">PA2</text>
<text x="182.1" y="44">GND</text>
<text x="193.5" y="44">GND</text>
<text x="203.7" y="44">GND</text>
<text x="263.4" y="47.9">GND</text>
<text x="25.1" y="50.4">GND</text>
<text x="31.6" y="53.2">22p</text>
<text x="38.7" y="52.2">C15</text>
<text x="66.5" y="49.1">PF1</text>
<text x="82.1" y="51.7">PA4</text>
<text x="82.1" y="49.1">PA3</text>
<text x="66.5" y="54.2">PB0</text>
<text x="66.5" y="56.7">PB1</text>
<text x="66.5" y="59.3">PB3</text>
<text x="82.1" y="54.2">PA5</text>
<text x="82.1" y="56.7">PA6</text>
<text x="82.1" y="59.3">PA7</text>
<text x="261.4" y="59.3">ID</text>
<text x="66.5" y="61.8">PB4</text>
<text x="66.5" y="64.4">PB5</text>
<text x="82.1" y="61.8">PA8</text>
<text x="82.1" y="64.4">PA9</text>
<text x="249.9" y="64.4">22</text>
<text x="249.9" y="61.8">22</text>
<text x="261.4" y="61.8">D-</text>
<text x="261.4" y="64.4">D+</text>
<text x="266.3" y="61" transform="rotate(-90 266.3 61)">GND</text>
<text x="268.8" y="63" transform="rotate(-90 268.8 63)">Shield</text>
<text x="271.8" y="63.1">J3</text>
<text x="271.8" y="65.6">USB_B_Micro</text>
<text x="66.5" y="66.9">PB6</text>
<text x="66.5" y="69.4">PB7</text>
<text x="66.5" y="72">PB8</text>
<text x="80.9" y="66.9">PA10</text>
<text x="80.9" y="69.4">PA11</text>
<text x="80.9" y="72">PA12</text>
<text x="227.2" y="69.4">+3V3</text>
<text x="241.1" y="68.9" transform="rotate(-90 241.1 68.9)">R6</text>
<text x="243.4" y="69.1" transform="rotate(-90 243.4 69.1)">1k5</text>
<text x="261.4" y="69.4">VBUS</text>
<text x="80.9" y="74.5">PA13</text>
<text x="80.9" y="77.1">PA14</text>
<text x="211.8" y="75.8">GND</text>
<text x="217.7" y="77.3">100n</text>
<text x="218.3" y="73.5">C10</text>
<text x="239.9" y="77.1">+3V3</text>
<text x="77.1" y="83.3" transform="rotate(-90 77.1 83.3)">VSS</text>
<text x="79.6" y="83.3" transform="rotate(-90 79.6 83.3)">VSSA</text>
<text x="80.9" y="79.6">PA15</text>
<text x="211.8" y="82.1">GND</text>
<text x="232.1" y="82.1">U4</text>
<text x="261.2" y="81.4" transform="rotate(-90 261.2 81.4)">R10</text>
<text x="80.9" y="87.2">U1</text>
<text x="80.9" y="89.8">STM32F042K6Tx</text>
<text x="218.6" y="84.9">47u</text>
<text x="220.2" y="89.8">TXD</text>
<text x="232.1" y="84.7">TCAN334</text>
<text x="262.5" y="86" transform="rotate(-90 262.5 86)">120</text>
<text x="280.7" y="84.7">J8</text>
<text x="74.2" y="93.6">GND</text>
<text x="167.6" y="91">D2</text>
<text x="168.2" y="93.6">D</text>
<text x="220.2" y="92.3">RXD</text>
<text x="230.7" y="90.7" transform="rotate(-90 230.7 90.7)">VCC</text>
<text x="234.3" y="92.3">CANH</text>
<text x="249.4" y="91">FL1</text>
<text x="280.7" y="94.8">J9</text>
<text x="168.9" y="99.9">GND</text>
<text x="220.2" y="97.4">SHDN</text>
<text x="220.2" y="99.9">STB</text>
<text x="230.7" y="101.1" transform="rotate(-90 230.7 101.1)">GND</text>
<text x="234.6" y="97.4">CANL</text>
<text x="147.3" y="107.5">J1</text>
<text x="152.6" y="107.5">J2</text>
<text x="211.3" y="107.5">GND</text>
<text x="229.9" y="107.8">GND</text>
<text x="270.5" y="103.7">D4</text>
<text x="270.5" y="106.3">NUP2105L</text>
<text x="167.7" y="110.1" transform="rotate(-90 167.7 110.1)">+3V3</text>
<text x="218.3" y="118">C12</text>
<text x="230.5" y="117.2">+3V3</text>
<text x="262.1" y="116.4">GND</text>
<text x="211.8" y="120.2">GND</text>
<text x="217.7" y="121.8">100n</text>
<text x="211.8" y="126.6">GND</text>
<text x="218.6" y="129.4">47u</text>
<text x="232.1" y="126.6">U5</text>
<text x="232.1" y="129.1">MAX481E</text>
<text x="230.7" y="135.1" transform="rotate(-90 230.7 135.1)">VCC</text>
<text x="261.2" y="136.8" transform="rotate(-90 261.2 136.8)">120</text>
<text x="279.4" y="135.5">J6</text>
<text x="222.8" y="139.3">RO</text>
<text x="222.8" y="141.8">~{RE}</text>
<text x="235.5" y="139.3">B</text>
<text x="222.8" y="144.4">DE</text>
<text x="222.8" y="146.9">DI</text>
<text x="235.7" y="146.9">A</text>
<text x="279.4" y="144.4">J7</text>
<text x="230.7" y="153.2" transform="rotate(-90 230.7 153.2)">GND</text>
<text x="269.3" y="150.7">D3</text>
<text x="269.3" y="153.3">NUP2105L</text>
<text x="107.8" y="159.6">+3V3</text>
<text x="144.7" y="158.3">+3V3</text>
<text x="41.8" y="163.4">+3V3</text>
<text x="111.3" y="164.9">R2</text>
<text x="137.9" y="164.9">R3</text>
<text x="148.1" y="164.9">R4</text>
<text x="227.8" y="163.4">GND</text>
<text x="260.9" y="163.4">GND</text>
<text x="17.5" y="171">GND</text>
<text x="23.4" y="172.6">100n</text>
<text x="24.6" y="168.8">C3</text>
<text x="46.7" y="169.8">U2</text>
<text x="46.7" y="172.3">AT25xxx</text>
<text x="111.4" y="169.2" transform="rotate(-90 111.4 169.2)">10k</text>
<text x="138" y="169.2" transform="rotate(-90 138 169.2)">220</text>
<text x="148.2" y="169.2" transform="rotate(-90 148.2 169.2)">220</text>
<text x="37.3" y="177.4">~{WP}</text>
<text x="37.3" y="179.9">~{HOLD}</text>
<text x="45.3" y="178.3" transform="rotate(-90 45.3 178.3)">VCC</text>
<text x="46.8" y="179.9">MOSI</text>
<text x="47.6" y="177.4">SCK</text>
<text x="95.3" y="176.1">C6</text>
<text x="95.3" y="178.7">100n</text>
<text x="120.7" y="177.4">C7</text>
<text x="120.7" y="179.9">100n</text>
<text x="141" y="177.7">D1</text>
<text x="151.1" y="177.7">D5</text>
<text x="37.3" y="182.5">~{CS}</text>
<text x="45.3" y="183.6" transform="rotate(-90 45.3 183.6)">GND</text>
<text x="46.8" y="182.5">MISO</text>
<text x="77" y="181.2">SW1</text>
<text x="102.4" y="181.2">SW2</text>
<text x="141" y="180.3">LED</text>
<text x="151.1" y="180.3">LED</text>
<text x="83.1" y="191.4">GND</text>
<text x="108.5" y="190.1">GND</text>
<text x="135.1" y="190.1">GND</text>
<text x="145.3" y="190.1">GND</text>
<text x="42.4" y="193.9">GND</text>
</g>
<g font-size="1.8" fill="#0000c2">
<text x="255" y="26.5">Debug</text>
<text x="255" y="28.6">according</text>
<text x="262" y="26.5">Interface</text>
<text x="265.5" y="28.6">to</text>
<text x="268.5" y="28.6">Nucleo</text>
<text x="276.2" y="28.6">64</text>
<text x="255" y="30.6">CN4</text>
<text x="260" y="30.6">Connector</text>
<text x="94.4" y="40.7">USER Button</text>
<text x="90.2" y="45.4">PA2 UART2_TX</text>
<text x="90.2" y="47.9">PA3 UART2_RX</text>
<text x="95.8" y="43">USER LED</text>
<text x="106.1" y="45.6">PA2</text>
<text x="106.4" y="47.6">PA3</text>
<text x="110.8" y="45.6">(PA14)</text>
<text x="111.1" y="47.6">(PA15)</text>
<text x="52" y="52.9">Pinout</text>
<text x="58.3" y="53">PB0</text>
<text x="95" y="50.9">SPI_nCS</text>
<text x="95" y="52.9">SPI_SCK</text>
<text x="103.8" y="50.9">PA4</text>
<text x="104" y="52.9">PA5</text>
<text x="108.7" y="52.9">(PB3)</text>
<text x="52" y="55.7">Pinout</text>
<text x="52" y="58.3">Pinout</text>
<text x="58.3" y="58.1">PB3</text>
<text x="58.3" y="55.5">PB1</text>
<text x="95.5" y="55.7">SPI_MISO</text>
<text x="95.5" y="57.8">SPI_MOSI</text>
<text x="105.3" y="55.7">PA6</text>
<text x="105.3" y="57.8">PA7</text>
<text x="110.1" y="55.7">(PB4)</text>
<text x="110.1" y="57.8">(PB5)</text>
<text x="234" y="56.5">STM32-F0-Line</text>
<text x="236" y="54.4">Pull</text>
<text x="236.4" y="58.5">not</text>
<text x="240.5" y="58.5">needed</text>
<text x="240.9" y="54.4">Up</text>
<text x="244.6" y="54.4">on</text>
<text x="52" y="60.8">Pinout</text>
<text x="58.3" y="60.6">PB4</text>
<text x="95.5" y="60.8">RS485</text>
<text x="95.8" y="63.6">UART1_TX PA9</text>
<text x="95.8" y="65.6">UART1_RX</text>
<text x="102.8" y="60.8">Enable</text>
<text x="106.2" y="65.6">PA10</text>
<text x="110.7" y="63.6">(PB6)</text>
<text x="112.2" y="65.6">(PB7)</text>
<text x="49.1" y="71.5">Boot</text>
<text x="50.3" y="66.1">I2C</text>
<text x="50.3" y="68.2">I2C</text>
<text x="54.5" y="66.1">SCL</text>
<text x="54.5" y="68.2">SDAPB7</text>
<text x="54.6" y="71.5">Pin</text>
<text x="96" y="68.4">USB_DM</text>
<text x="96" y="70.5">USB_DP</text>
<text x="104.5" y="70.5">(USB</text>
<text x="104.7" y="68.4">(USB</text>
<text x="110.3" y="70.5">D+)</text>
<text x="110.5" y="68.4">D-)</text>
<text x="115.2" y="70.5">PA12 CAN_TX PA12</text>
<text x="115.4" y="68.4">PA11 CAN_RX PA11</text>
<text x="183.3" y="66.4">CAN and</text>
<text x="185.4" y="68.4">Selection</text>
<text x="191" y="70.5">Solder</text>
<text x="192.8" y="66.4">USB</text>
<text x="195.3" y="68.4">must</text>
<text x="197.7" y="66.4">share</text>
<text x="198.3" y="70.5">Process</text>
<text x="201.1" y="68.4">be</text>
<text x="204.1" y="66.4">same</text>
<text x="204.5" y="68.4">done</text>
<text x="210.2" y="68.4">in</text>
<text x="210.2" y="66.4">Pins</text>
<text x="137.2" y="92.8">Debug</text>
<text x="144.1" y="92.8">Pinout</text>
<text x="59.9" y="96.9">Sammy</text>
<text x="67.8" y="96.9">RollenRalle</text>
<text x="79.8" y="96.9">STM32F042C6T6-LQFP48</text>
<text x="129.3" y="96.4">UART2 PA2</text>
<text x="132.1" y="99.2">I2C</text>
<text x="132.1" y="101.2">I2C PB6</text>
<text x="128.3" y="106.8">UART1</text>
<text x="128.8" y="104">UART2</text>
<text x="128.3" y="108.8">UART1 PA10</text>
<text x="132.1" y="112.1">SPI</text>
<text x="132.1" y="114.1">SPI PA6</text>
<text x="132.1" y="116.2">SPI PA5</text>
<text x="132.1" y="118.2">SPI</text>
<text x="175.5" y="115.2">Free</text>
<text x="180.7" y="115.2">Use</text>
<text x="52.6" y="132.2">Goals</text>
<text x="55.3" y="134.2">get</text>
<text x="55.3" y="136.2">Build</text>
<text x="59" y="132.2">for</text>
<text x="59.5" y="134.2">to</text>
<text x="61.3" y="136.2">DIY CAN Analyzer</text>
<text x="62.5" y="134.2">know</text>
<text x="62.8" y="132.2">this</text>
<text x="67.5" y="132.2">Project</text>
<text x="68.3" y="134.2">USB</text>
<text x="73.3" y="134.2">Device</text>
<text x="79.4" y="136.2">Dongle</text>
<text x="87.1" y="136.2">(fail</text>
<text x="92.2" y="136.2">because</text>
<text x="101.1" y="136.2">USB/CAN</text>
<text x="111.1" y="136.2">Pins)</text>
<text x="55.3" y="138.3">get</text>
<text x="55.3" y="140.3">build</text>
<text x="59.5" y="138.3">to</text>
<text x="61.2" y="140.3">my</text>
<text x="62.5" y="138.3">know</text>
<text x="65" y="140.3">first</text>
<text x="68.3" y="138.3">STM32-F04</text>
<text x="70.1" y="140.3">MCU Dev</text>
<text x="79.8" y="140.3">Board</text>
<text x="80.6" y="138.3">smallest</text>
<text x="89.8" y="138.3">MCU with</text>
<text x="100" y="138.3">CAN</text>
<text x="211.1" y="157.6">3V3</text>
<text x="214.8" y="159.6">ST3485</text>
<text x="215.8" y="157.6">Alternative</text>
<text x="31.7" y="164.2">EEPROM</text>
<text x="78.3" y="166">no</text>
<text x="78.5" y="168">Datasheet</text>
<text x="81.8" y="166">pullup</text>
<text x="88.9" y="166">needed</text>
<text x="89" y="168">P.</text>
<text x="92.1" y="168">78</text>
<text x="79.7" y="170">internal</text>
<text x="88.1" y="170">pullup</text>
<text x="133.7" y="173.3">220</text>
<text x="138.5" y="173.3">OHM ist</text>
<text x="147.3" y="173.3">zu</text>
<text x="150.6" y="173.3">wenig</text>
</g>
<g font-size="1.8" fill="#a90000">
<text x="188.5" y="30.2">2</text>
<text x="201.2" y="30.2">3</text>
<text x="266.6" y="32.8">1</text>
<text x="266.6" y="35.3">2</text>
<text x="64.1" y="40.4">4</text>
<text x="73.4" y="37.5" transform="rotate(-90 73.4 37.5)">1</text>
<text x="75.9" y="37.5" transform="rotate(-90 75.9 37.5)">5</text>
<text x="78.5" y="38.1" transform="rotate(-90 78.5 38.1)">17</text>
<text x="86.9" y="40.4">6</text>
<text x="195.3" y="37.5" transform="rotate(-90 195.3 37.5)">1</text>
<text x="266.6" y="37.8">3</text>
<text x="266.6" y="40.4">4</text>
<text x="64.1" y="45.5">2</text>
<text x="86.9" y="42.9">7</text>
<text x="86.9" y="45.5">8</text>
<text x="266.6" y="42.9">5</text>
<text x="63.5" y="53.1">14</text>
<text x="64.1" y="48">3</text>
<text x="86.3" y="50.5">10</text>
<text x="86.3" y="53.1">11</text>
<text x="86.9" y="48">9</text>
<text x="63.5" y="55.6">15</text>
<text x="63.5" y="58.2">26</text>
<text x="86.3" y="55.6">12</text>
<text x="86.3" y="58.2">13</text>
<text x="258.4" y="58.2">4</text>
<text x="265.2" y="55.3" transform="rotate(-90 265.2 55.3)">5</text>
<text x="267.7" y="55.3" transform="rotate(-90 267.7 55.3)">6</text>
<text x="63.5" y="60.7">27</text>
<text x="63.5" y="63.2">28</text>
<text x="63.5" y="65.8">29</text>
<text x="86.3" y="60.7">18</text>
<text x="86.3" y="63.2">19</text>
<text x="86.3" y="65.8">20</text>
<text x="258.4" y="60.7">2</text>
<text x="258.4" y="63.2">3</text>
<text x="63.5" y="68.3">30</text>
<text x="63.5" y="70.9">31</text>
<text x="86.3" y="68.3">21</text>
<text x="86.3" y="70.9">22</text>
<text x="258.4" y="68.3">1</text>
<text x="86.3" y="73.4">23</text>
<text x="86.3" y="75.9">24</text>
<text x="86.3" y="78.5">25</text>
<text x="274.2" y="83.6">1</text>
<text x="75.9" y="86.4" transform="rotate(-90 75.9 86.4)">16</text>
<text x="78.5" y="86.4" transform="rotate(-90 78.5 86.4)">32</text>
<text x="217.7" y="88.6">1</text>
<text x="229.6" y="85.8" transform="rotate(-90 229.6 85.8)">3</text>
<text x="274.2" y="86.1">2</text>
<text x="217.7" y="91.2">4</text>
<text x="240.6" y="91.2">7</text>
<text x="246.9" y="91.2">4</text>
<text x="254.6" y="91.2">3</text>
<text x="274.2" y="93.7">1</text>
<text x="274.2" y="91.2">2</text>
<text x="140.9" y="96.3">1</text>
<text x="140.9" y="98.8">2</text>
<text x="140.9" y="101.3">3</text>
<text x="159.9" y="96.3">1</text>
<text x="159.9" y="98.8">2</text>
<text x="159.9" y="101.3">3</text>
<text x="217.7" y="96.3">5</text>
<text x="217.7" y="98.8">8</text>
<text x="240.6" y="96.3">6</text>
<text x="246.9" y="96.3">1</text>
<text x="254.6" y="96.3">2</text>
<text x="261.4" y="101" transform="rotate(-90 261.4 101)">1</text>
<text x="266.4" y="101" transform="rotate(-90 266.4 101)">2</text>
<text x="140.9" y="103.9">4</text>
<text x="140.9" y="106.4">5</text>
<text x="159.9" y="103.9">4</text>
<text x="159.9" y="106.4">5</text>
<text x="229.6" y="103.6" transform="rotate(-90 229.6 103.6)">2</text>
<text x="140.9" y="109">6</text>
<text x="140.9" y="111.5">7</text>
<text x="159.9" y="109">6</text>
<text x="159.9" y="111.5">7</text>
<text x="263.9" y="108.7" transform="rotate(-90 263.9 108.7)">3</text>
<text x="140.3" y="119.1">10</text>
<text x="140.9" y="114">8</text>
<text x="140.9" y="116.6">9</text>
<text x="159.3" y="119.1">10</text>
<text x="159.9" y="114">8</text>
<text x="159.9" y="116.6">9</text>
<text x="229.6" y="130.2" transform="rotate(-90 229.6 130.2)">8</text>
<text x="273" y="134.4">1</text>
<text x="273" y="136.9">2</text>
<text x="220.3" y="138.2">1</text>
<text x="220.3" y="140.7">2</text>
<text x="220.3" y="143.3">3</text>
<text x="238.1" y="138.2">7</text>
<text x="273" y="143.3">1</text>
<text x="273" y="140.7">2</text>
<text x="220.3" y="145.8">4</text>
<text x="238.1" y="145.8">6</text>
<text x="260.1" y="148" transform="rotate(-90 260.1 148)">1</text>
<text x="265.2" y="148" transform="rotate(-90 265.2 148)">2</text>
<text x="229.6" y="155.6" transform="rotate(-90 229.6 155.6)">5</text>
<text x="262.6" y="155.6" transform="rotate(-90 262.6 155.6)">3</text>
<text x="44.2" y="173.4" transform="rotate(-90 44.2 173.4)">8</text>
<text x="34.9" y="176.3">3</text>
<text x="34.9" y="178.8">7</text>
<text x="52.6" y="178.8">5</text>
<text x="52.6" y="176.3">6</text>
<text x="84.8" y="174.7" transform="rotate(-90 84.8 174.7)">4</text>
<text x="87.4" y="174.7" transform="rotate(-90 87.4 174.7)">3</text>
<text x="110.2" y="174.7" transform="rotate(-90 110.2 174.7)">4</text>
<text x="112.8" y="174.7" transform="rotate(-90 112.8 174.7)">3</text>
<text x="34.9" y="181.4">1</text>
<text x="52.6" y="181.4">2</text>
<text x="84.8" y="182.3" transform="rotate(-90 84.8 182.3)">1</text>
<text x="87.4" y="182.3" transform="rotate(-90 87.4 182.3)">2</text>
<text x="110.2" y="182.3" transform="rotate(-90 110.2 182.3)">1</text>
<text x="112.8" y="182.3" transform="rotate(-90 112.8 182.3)">2</text>
<text x="44.2" y="186.1" transform="rotate(-90 44.2 186.1)">4</text>
</g>
<g font-size="1.8" fill="#0f0f0f">
<text x="205.7" y="30.1">Vin</text>
<text x="252" y="35.2">SYS_SWCLK</text>
<text x="253.8" y="33.9">+3V3</text>
<text x="57.2" y="40.3">NRST</text>
<text x="90.2" y="40.3">PA0</text>
<text x="252.3" y="40.3">SYS_SWDIO</text>
<text x="255" y="39">GND</text>
<text x="90.2" y="42.8">PA1</text>
<text x="257.9" y="42.8">NRST</text>
<text x="90.2" y="53">PA5</text>
<text x="90.2" y="50.5">PA4</text>
<text x="90.2" y="58.1">PA7</text>
<text x="90.2" y="55.5">PA6</text>
<text x="58.3" y="65.7">PB6</text>
<text x="58.3" y="63.2">PB5</text>
<text x="90.2" y="65.7">PA10</text>
<text x="90.2" y="60.6">PA8</text>
<text x="90.2" y="63.2">PA9</text>
<text x="229.9" y="60.6">PA11</text>
<text x="229.9" y="63.2">PA12</text>
<text x="58.3" y="70.8">PB8</text>
<text x="90.2" y="68.2">PA11</text>
<text x="90.2" y="70.8">PA12</text>
<text x="248.9" y="68.2">Vbus</text>
<text x="90.2" y="73.3">SYS_SWDIO</text>
<text x="90.2" y="75.9">SYS_SWCLK</text>
<text x="90.2" y="78.4">PA15</text>
<text x="193" y="88.6">PA12</text>
<text x="193" y="91.1">PA11</text>
<text x="135.7" y="98.7">PB7</text>
<text x="174" y="96.2">Vin</text>
<text x="135.9" y="103.8">PA3</text>
<text x="135.9" y="106.3">PA9</text>
<text x="135.9" y="111.4">PA4</text>
<text x="162.6" y="111.4">PB3</text>
<text x="162.6" y="114">PB4</text>
<text x="135.9" y="119">PA7</text>
<text x="162.6" y="119">PB0</text>
<text x="162.6" y="116.5">PB1</text>
<text x="204.5" y="141.9">PA8</text>
<text x="210.9" y="138.1">PA10</text>
<text x="212.1" y="145.7">PA9</text>
<text x="136.8" y="162.6" transform="rotate(-90 136.8 162.6)">PA1</text>
<text x="91.4" y="172.4">NRST</text>
<text x="116.8" y="172.4">PA0</text>
<text x="55.9" y="178.7">PA7</text>
<text x="55.9" y="176.2">PA5</text>
<text x="29.2" y="181.3">PA4</text>
<text x="55.9" y="181.3">PA6</text>
</g>
<g font-size="1.8" fill="#840084">
<text x="27.5" y="84.7">Package_QFP:LQFP-32_7x7mm_P0.8mm</text>
<text x="231.6" y="156.6">Package_SO:SOIC-8_3.9x4.9mm_P1.27mm</text>
</g>
<text font-size="1.8" fill="#009600" x="162.6" y="96.2">Vbus</text>
</svg>
